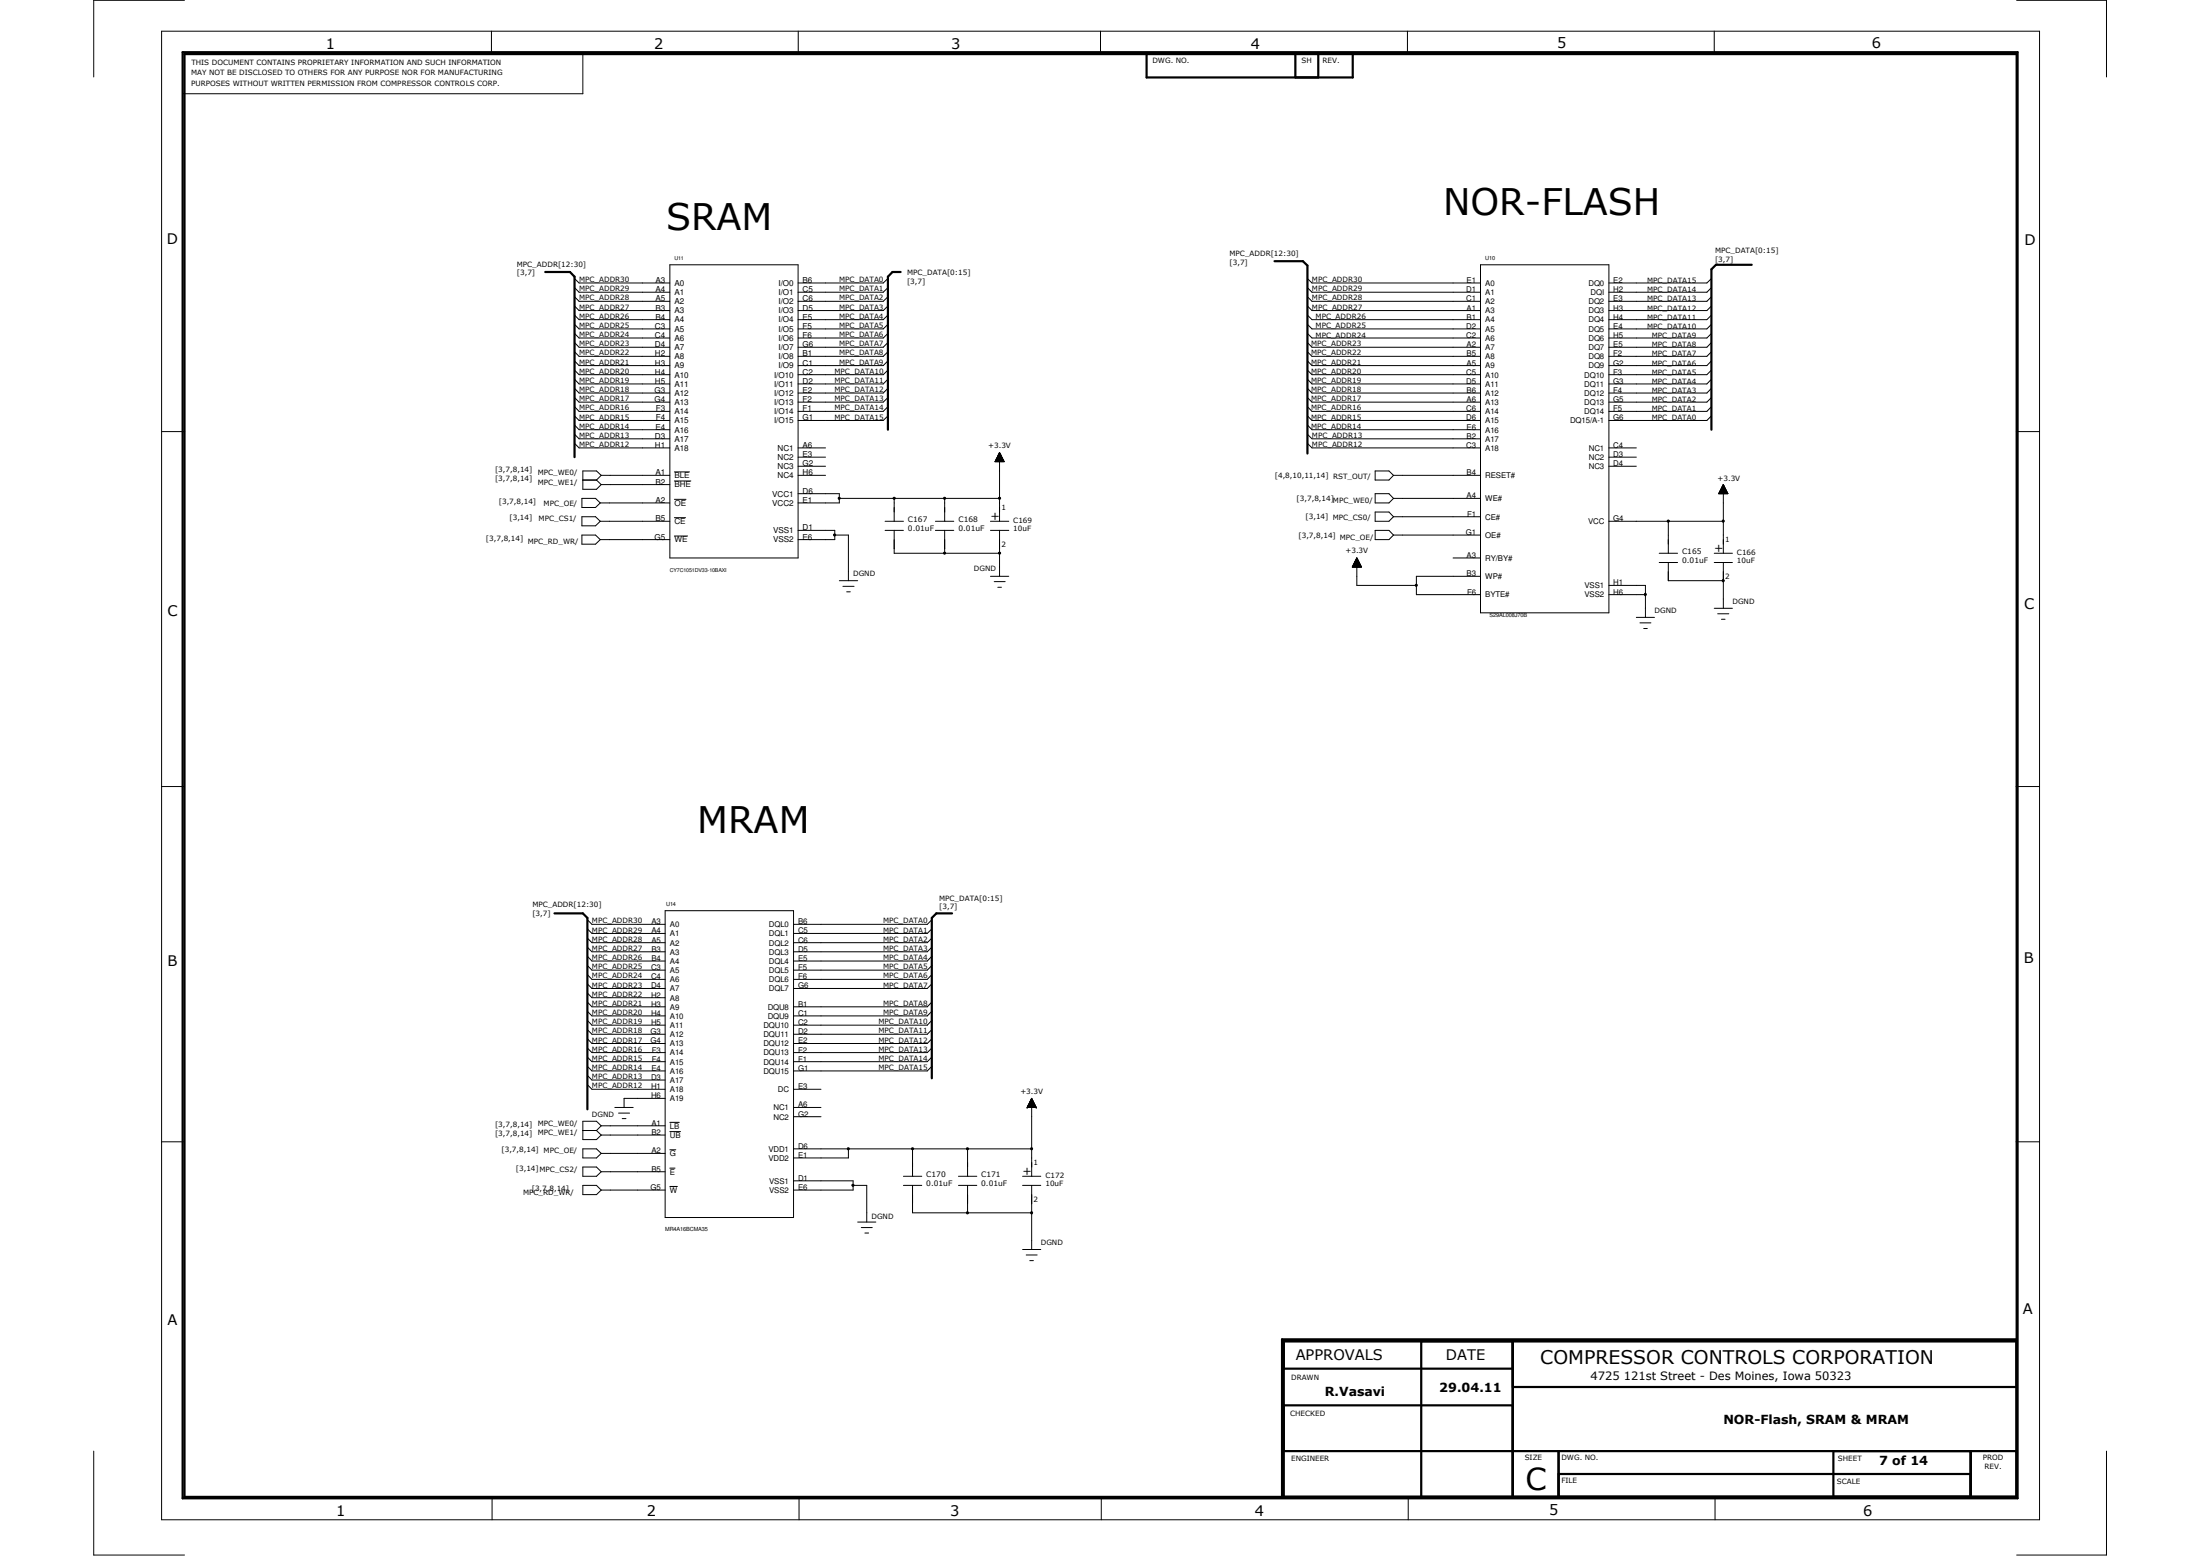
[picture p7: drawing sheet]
<svg xmlns="http://www.w3.org/2000/svg" width="594mm" height="420mm" viewBox="0 0 594 420" stroke-linecap="round" stroke-linejoin="round" font-family="sans-serif">
<g fill="none" stroke="#000" stroke-width=".27">
<path d="M43.6 8.4h507.1v402h-507.1zM49.8 .1h-24.5v20.7M132.7 8.4v6.2M164.4 14.6h-7v10.7h-108M215.6 8.4v6.2M297.2 8.4v6.2M380.1 8.4v6.2M462.9 8.4v6.2M544.6 .1h24.2v20.7M155.1 77.7l1.3 1.2h24.5M155.1 75.2l1.3 1.2h24.5M180.9 71.5h34.6v79.2h-34.6z"/>
<path d="M239.8 77.7l-1.3 1.2h-23M239.8 75.2l-1.3 1.2h-23M353.1 77.7l1.2 1.2h45.5M353.1 75.2l1.2 1.2h45.5M399.8 71.5h34.7v94h-34.7zM462.1 77.7l-1.2 1.2h-26.4M462.1 75.2l-1.2 1.2h-26.4M155.1 82.6l1.3 1.3h24.5M155.1 92.5l1.3 1.3h24.5M155.1 97.5l1.3 1.2h24.5M155.1 85.1l1.3 1.2h24.5M155.1 95l1.3 1.2h24.5"/>
<path d="M155.1 80.1l1.3 1.3h24.5M155.1 90l1.3 1.3h24.5M155.1 99.9l1.3 1.3h24.5M155.1 87.6l1.3 1.2h24.5M239.8 82.6l-1.3 1.3h-23M239.8 92.5l-1.3 1.3h-23M239.8 97.5l-1.3 1.2h-23M239.8 85.1l-1.3 1.2h-23M239.8 95l-1.3 1.2h-23M239.8 80.1l-1.3 1.3h-23M239.8 90l-1.3 1.3h-23M239.8 99.9l-1.3 1.3h-23"/>
<path d="M239.8 87.6l-1.3 1.2h-23M353.1 82.6l1.2 1.3h45.5M353.1 92.5l1.2 1.3h45.5M353.1 97.5l1.2 1.2h45.5M353.1 85.1l1.2 1.2h45.5M353.1 95l1.2 1.2h45.5M353.1 80.1l1.2 1.3h45.5M353.1 90l1.2 1.3h45.5M353.1 99.9l1.2 1.3h45.5M353.1 87.6l1.2 1.2h45.5M462.1 82.6l-1.2 1.3h-26.4M462.1 92.5l-1.2 1.3h-26.4"/>
<path d="M462.1 97.5l-1.2 1.2h-26.4M462.1 85.1l-1.2 1.2h-26.4M462.1 95l-1.2 1.2h-26.4M462.1 80.1l-1.2 1.3h-26.4M462.1 90l-1.2 1.3h-26.4M462.1 99.9l-1.2 1.3h-26.4M462.1 87.6l-1.2 1.2h-26.4M43.7 116.5h6.2M155.1 107.4l1.3 1.2h24.5M155.1 117.3l1.3 1.2h24.5M155.1 104.9l1.3 1.2h24.5M155.1 119.7l1.3 1.2h24.5"/>
<path d="M155.1 109.8l1.3 1.3h24.5M155.1 102.4l1.3 1.3h24.5M155.1 112.3l1.3 1.2h24.5M155.1 114.8l1.3 1.2h24.5M239.8 107.4l-1.3 1.2h-23M239.8 104.9l-1.3 1.2h-23M239.8 109.8l-1.3 1.3h-23M239.8 102.4l-1.3 1.3h-23M239.8 112.3l-1.3 1.2h-23M353.1 107.4l1.2 1.2h45.5M353.1 117.3l1.2 1.2h45.5M353.1 104.9l1.2 1.2h45.5"/>
<path d="M353.1 119.7l1.2 1.2h45.5M353.1 109.8l1.2 1.3h45.5M353.1 102.4l1.2 1.3h45.5M353.1 112.3l1.2 1.2h45.5M353.1 114.8l1.2 1.2h45.5M462.1 107.4l-1.2 1.2h-26.4M462.1 104.9l-1.2 1.2h-26.4M462.1 109.8l-1.2 1.3h-26.4M462.1 102.4l-1.2 1.3h-26.4M462.1 112.3l-1.2 1.2h-26.4M544.5 116.5h6.2M157.1 134.6h3.7l1.3 1.2-1.3 1.2h-3.7z"/>
<path d="M157.1 139.5h3.7l1.3 1.3-1.3 1.2h-3.7zM157.4 129.6h3.7M161.1 129.6l1.2 1.3M162.1 135.8h18.8M162.3 128.4l-1.2-1.2h-3.7v4.9h3.7l1.2-1.2M162.3 128.4h18.6M162.3 130.9h18.6M162.3 128.4l-1.2 1.2M182.1 127.4h4.1M182.1 134.8h3.1M182.1 129.9h4.5M182.1 139.8h3"/>
<path d="M215.5 128.4h7.4M215.5 120.9h7.4M215.5 123.4h7.4M215.5 125.9h7.4M215.5 133.3h11.1v2.5h-11.1M226.6 134.6h43.3M241.5 134.6v6.2M255.1 134.6v6.2M268.7 124.6h2.4M268.9 124.4h2.1M268.9 124.3v.4M268.9 124.3h2.1v.4"/>
<path d="M268.9 124.2h2M268.9 124.7l.1-.6h1.9v.6M269 124h1.8v.7M269 123.9v.8M269.1 123.9h1.7M269.1 123.8h1.6v.9M269.2 123.6h1.4v1.1M269.2 123.5v1.2M269.3 123.5h1.2M269.4 123.4h1.1M269.4 123.3v1.4M269.4 123.2h1v1.5"/>
<path d="M269.4 123.1v1.6M269.5 123.1h.9M269.5 123h.8v1.7M269.5 122.9v1.8M269.6 122.9h.7M269.6 122.9h.6M269.6 122.7v2M269.7 122.7h.5M269.7 122.6h.4M269.8 122.5h.2M269.8 122.3v2.4M269.9 122.3h.1"/>
<path d="M269.9 122.2v18.6M269.9 122.2l1.3 2.5h-2.5zM270 122.4v2.3M270.1 122.6h-.3l-.1 2.1M270.1 122.6v2.1M270.2 122.8v1.9M270.5 123.4v1.3M270.7 123.7h-1.5l-.1 1M271.1 124.5l-2.4 .2M271.1 124.6v.1M371.3 138.3h3.8l1.2 1.2-1.2 1.3h-3.8zM371.3 133.3h3.8l1.2 1.3-1.2 1.2h-3.8z"/>
<path d="M371.3 127.2h3.8l1.2 1.2-1.2 1.2h-3.8zM376.3 134.6h23.5M376.3 128.4h23.5M376.3 139.5h23.5M434.5 120.9h7.4M434.5 123.4h7.4M434.5 125.9h7.4M464.2 133.3h2.3M464.2 133.1h2.3M464.3 133.1h2.2v.2M464.3 133v.3M464.3 132.9h2.1"/>
<path d="M464.3 132.8h2v.5M464.3 132.8v.5M464.4 132.8h1.9M464.5 132.6h1.8v.7M464.5 132.6v.7M464.5 132.5h1.7M464.6 132.4h1.5v.9M464.6 132.4v.9M464.6 132.3h1.5M464.7 132.2h1.3v1.1M464.7 132.2v1.1M464.7 132.2h1.3"/>
<path d="M464.8 132h1.2v1.3M464.9 131.9h.9v1.4M464.9 131.7h.8v1.6M464.9 131.5v1.8M465 131.5h.7M465.1 131.4h.6v1.9M465.1 131.4v1.9M465.1 131.4h.5M465.2 131.2h.4v2.1M465.2 131.1v2.2M465.2 131.1h.3M465.2 131.1h.2v2.2"/>
<path d="M465.2 131v2.3M465.3 131h.1M465.4 130.9h.1M465.4 130.9v18.5M465.4 130.9l1.2 2.4h-2.5zM465.8 131.7h-.9v1.6M465.9 132h-1.1v1.3M157.1 144.5h3.7l1.3 1.2-1.3 1.2h-3.7zM162.1 140.8h18.8M162.1 145.7h18.8M182.1 144.7h3.6M215.5 143.2h9.9v2.5h-9.9"/>
<path d="M225.4 144.5h3.7v12.3M226.6 156.8h5M227.6 158.3h3M228.6 159.8h1M239 140.8h5M239 143.2h5M241.5 143.2v6.2h28.4M252.6 140.8h4.9M252.6 143.2h4.9M255.1 143.2v6.2M267.5 155.6h4.9M267.5 140.8h4.9"/>
<path d="M267.5 143.2h4.9M268.5 157.1h2.9M269.4 158.6h1M269.9 143.2v12.4M365.2 153.1h2.4M365.3 152.8h2.2v.3M365.3 152.8v.3M365.4 152.7h2M365.4 152.6h2v.5M365.4 152.6v.5M365.5 152.5h1.8M365.5 152.4h1.8v.7"/>
<path d="M365.5 152.4v.7M365.5 152.3h1.7M365.6 152.2h1.6v.9M365.6 152.2v.9M365.7 152.1h1.5M365.7 152.1h1.4v1M365.7 152v1.1M365.8 151.9h1.3M365.8 151.8h1.2v1.3M365.8 151.7v1.4M365.9 151.7h1M365.9 151.6h1v1.5"/>
<path d="M365.9 151.6v1.5M366 151.6h.9M366 151.4h.8v1.7M366.1 151.2h.6v1.9M366.2 151h.4v2.1M366.3 150.8h.2v2.3M366.3 150.7v2.4M366.3 150.7h.1M366.4 150.7h.1M366.4 150.7v7.4h16.1M366.4 150.7l1.3 2.4h-2.5zM366.6 151h-.3l-.1 2.1"/>
<path d="M366.6 151.1h-.4l-.1 2M366.8 151.3h-.8v1.8M371.3 143.2h3.8l1.2 1.3-1.2 1.2h-3.8zM376.3 144.5h23.5M392.4 150.7h7.4M399.8 155.6h-17.3v5h17.3M434.5 140.8h30.9M434.5 158.1h9.8v8.6M448 149.4h5M448 151.9h5M450.5 140.8v8.6M450.5 151.9v4.9h14.9"/>
<path d="M462.9 149.4h4.9M462.9 151.9h4.9M465.4 156.8h.1M465.4 151.9v12.4M434.5 160.6h9.8M441.9 166.7h4.9M442.8 168.2h3M443.9 169.7h.9M462.9 164.3h4.9M463.8 165.7h3M464.9 167.2h.9M43.6 212.4h6.2"/>
<path d="M544.4 212.4h6.3M158.6 248.4l1.2 1.2h19.8M158.6 250.8l1.2 1.3h19.8M158.6 253.3l1.2 1.3h19.8M158.6 255.8l1.2 1.2h19.8M158.6 258.2l1.2 1.3h19.8M179.6 245.9h34.7v82.9h-34.7zM251.6 248.4l-1.2 1.2h-36.1M251.6 250.8l-1.2 1.3h-36.1M251.6 253.3l-1.2 1.3h-36.1M251.6 255.8l-1.2 1.2h-36.1M251.6 258.2l-1.2 1.3h-36.1"/>
<path d="M158.6 260.7l1.2 1.3h19.8M158.6 278l1.2 1.3h19.8M158.6 268.1l1.2 1.3h19.8M158.6 270.6l1.2 1.3h19.8M158.6 273.1l1.2 1.2h19.8M158.6 275.5l1.2 1.3h19.8M158.6 263.2l1.2 1.3h19.8M158.6 265.7l1.2 1.2h19.8M251.6 260.7l-1.2 1.3h-36.1M251.6 278l-1.2 1.3h-36.1M251.6 270.6l-1.2 1.3h-36.1M251.6 273.1l-1.2 1.2h-36.1"/>
<path d="M251.6 275.5l-1.2 1.3h-36.1M251.6 263.2l-1.2 1.3h-36.1M251.6 265.7l-1.2 1.2h-36.1M158.6 288l1.2 1.2h19.8M158.6 283l1.2 1.2h19.8M158.6 285.5l1.2 1.2h19.8M158.6 280.5l1.2 1.3h19.8M158.6 292.9l1.2 1.2h19.8M158.6 290.4l1.2 1.2h19.8M166 299h5M179.6 296.6h-11.1v2.4M214.3 294.1h7.4"/>
<path d="M214.3 299h7.4M251.6 288l-1.2 1.2h-36.1M251.6 283l-1.2 1.2h-36.1M251.6 285.5l-1.2 1.2h-36.1M251.6 280.5l-1.2 1.3h-36.1M277.4 299h.1M277.4 299h2.4M277.4 299v-.1h2.3v.1M277.5 298.8h2.2M277.5 298.7h2.1v.3M277.5 298.6v.4M277.6 298.6h2"/>
<path d="M277.7 298.5h1.8v.5M277.7 298.4v.6M277.7 298.4h1.8M277.7 299v-.7h1.7v.7M277.8 298.2h1.6M277.9 299v-.9h1.4v.9M277.9 298h1.4M278 297.9h1.2v1.1M278 297.9v1.1M278 297.8h1.2M278 297.7h1.1v1.3M278.1 297.5h1v1.5"/>
<path d="M278.3 297.3h.6v1.7M278.3 297.1h.5v1.9M278.3 297v2M278.4 297h.4M278.4 296.9h.4v2.1M278.4 296.8v2.2M278.5 296.8h.2M278.5 296.7h.1M278.5 296.6v2.4M278.6 296.6h.1M278.6 296.6v21M278.6 296.6l-1.2 2.4"/>
<path d="M278.6 296.6l1.2 2.4M278.9 297.2h-.6v1.8M279 297.4h-.8l-.1 1.6M279.1 297.6h-1l-.1 1.4M279.8 299h.1M43.6 308.3h6.2M157.4 310.2h3.7l1.2 1.2-1.2 1.3h-3.7zM157.4 315.1h3.7l1.2 1.3-1.2 1.2h-3.7zM157.4 305.3h3.7M161.1 305.3l1.2 1.2M162.3 304l-1.2-1.2h-3.7v4.9h3.7l1.2-1.2M162.3 304h17.3"/>
<path d="M162.3 311.4h17.3M162.3 306.5h17.3M162.3 316.4h17.3M162.3 304l-1.2 1.3M167 300.6h3M168 302h1M180.9 303.1h2.5M180.9 310.5h1.6M180.9 305.6h2.9M180.9 315.4h1.4M214.3 318.9h16.1v2.5h-16.1M214.3 310.2h64.3"/>
<path d="M214.3 301.5h7.4M229.1 310.2v2.5h-14.8M244 317.6h4.9M246.4 310.2v7.4M258.8 317.6h5M261.3 310.2v7.4M276.1 317.6h4.9M544.4 308.3h6.3M157.4 320.1h3.7l1.2 1.3-1.2 1.2h-3.7zM162.3 321.4h17.3M180.9 320.4h2M230.4 320.1h3.7v9.9"/>
<path d="M231.6 330h4.9M232.6 331.5h2.9M233.5 333h1.1M244 320.1h4.9M246.4 320.1v7.4h32.2M258.8 320.1h5M261.3 320.1v7.4M276.1 320.1h4.9M276.1 337.4h4.9M277.1 338.9h3M278.6 320.1v17.3M278.1 340.4h1"/>
<path d="M25.3 391.8v28.1h24.5M568.8 391.8v28.1h-24.2M132.9 404.2v6.2M215.8 404.2v6.2M297.4 404.2v6.2M380.3 404.2v6.2M463.1 404.2v6.2"/>
<circle cx="226.6" cy="134.6" r=".29"/>
<circle cx="241.5" cy="134.6" r=".29"/>
<circle cx="255.1" cy="134.6" r=".29"/>
<circle cx="269.9" cy="134.6" r=".29"/>
<circle cx="225.4" cy="144.5" r=".29"/>
<circle cx="255.1" cy="149.4" r=".29"/>
<circle cx="269.9" cy="149.4" r=".29"/>
<circle cx="382.4" cy="158" r=".29"/>
<circle cx="450.5" cy="140.7" r=".3"/>
<circle cx="465.3" cy="140.7" r=".29"/>
<circle cx="465.3" cy="156.8" r=".29"/>
<circle cx="444.3" cy="160.5" r=".29"/>
<circle cx="229.1" cy="310.2" r=".29"/>
<circle cx="246.4" cy="310.2" r=".29"/>
<circle cx="261.2" cy="310.2" r=".29"/>
<circle cx="278.6" cy="310.2" r=".29"/>
<circle cx="230.3" cy="320.1" r=".29"/>
<circle cx="261.2" cy="327.5" r=".29"/>
<circle cx="278.6" cy="327.5" r=".29"/>
</g>
<g fill="none" stroke="#000" stroke-width=".59">
<path d="M49.3 14.1h495.5v390.5h-495.5zM49.8 14.6h494.8v389.6h-494.8zM309.6 14.4h55.7v6.5h-55.7zM349.8 14.4v6.5M356 14.4v6.5M147.2 73.4h6.7l1.2 1.3v48.7M243.2 73.4h-2.2l-1.2 1.3v41.3M344.2 70.5h7.6l1.3 1.2v50.8M473 71.5h-9.6l-1.3 1.2v43.3M149.7 246.6h7.7l1.2 1.3v51.7M257.1 246.6h-4.2l-1.3 1.3v43.3M346.7 369.6h61.8"/>
<path d="M346.7 379.5h61.8M383.8 362.2v42M408.5 362.2v42M408.5 374.5h136.1M544.6 362.2h-197.9v42M544.6 361.7h-198.4v42.5M346.7 391.8h197.9M420.9 391.8v12.4M420.9 398h111.3M495.1 391.8v12.4M532.2 391.8v12.4"/>
</g>
<g fill="#000">
<circle cx="226.6" cy="134.6" r=".29"/>
<circle cx="241.5" cy="134.6" r=".29"/>
<circle cx="255.1" cy="134.6" r=".29"/>
<circle cx="269.9" cy="134.6" r=".29"/>
<circle cx="225.4" cy="144.5" r=".29"/>
<circle cx="255.1" cy="149.4" r=".29"/>
<circle cx="269.9" cy="149.4" r=".29"/>
<circle cx="382.4" cy="158" r=".29"/>
<circle cx="450.5" cy="140.7" r=".3"/>
<circle cx="465.3" cy="140.7" r=".29"/>
<circle cx="465.3" cy="156.8" r=".29"/>
<circle cx="444.3" cy="160.5" r=".29"/>
<circle cx="229.1" cy="310.2" r=".29"/>
<circle cx="246.4" cy="310.2" r=".29"/>
<circle cx="261.2" cy="310.2" r=".29"/>
<circle cx="278.6" cy="310.2" r=".29"/>
<circle cx="230.3" cy="320.1" r=".29"/>
<circle cx="261.2" cy="327.5" r=".29"/>
<circle cx="278.6" cy="327.5" r=".29"/>
</g>
<g font-size="9.9">
<text x="389.7" y="58.1">NOR-FLASH</text>
<text x="179.9" y="62.1">SRAM</text>
<text x="188.3" y="224.9">MRAM</text>
</g>
<text font-size="8.2" x="412" y="402.4">C</text>
<text font-size="5.1" x="415.9" y="368.4">COMPRESSOR CONTROLS CORPORATION</text>
<g font-size="3.9">
<text x="88" y="13.1">1</text>
<text x="176.7" y="13.1">2</text>
<text x="256.8" y="13.1">3</text>
<text x="337.8" y="13.1">4</text>
<text x="420.5" y="12.9">5</text>
<text x="505.5" y="12.9">6</text>
<text x="45.1" y="65.8">D</text>
<text x="546.6" y="66.1">D</text>
<text x="45.2" y="166.4">C</text>
<text x="546.6" y="164.5">C</text>
<text x="45.2" y="260.8">B</text>
<text x="546.5" y="259.9">B</text>
<text x="45.2" y="357.7">A</text>
<text x="546.3" y="354.8">A</text>
<text x="349.9" y="367.3">APPROVALS</text>
<text x="390.4" y="367.1">DATE</text>
<text x="90.8" y="409.4">1</text>
<text x="174.7" y="409.4">2</text>
<text x="256.6" y="409.4">3</text>
<text x="338.8" y="409.2">4</text>
<text x="418.4" y="409.2">5</text>
<text x="503.1" y="409.4">6</text>
</g>
<g font-size="3.4">
<text x="357.8" y="377">R.Vasavi</text>
<text x="388.7" y="375.8">29.04.11</text>
<text x="465.4" y="384.4">NOR-Flash, SRAM &amp; MRAM</text>
<text x="507.4" y="395.6">7 of 14</text>
</g>
<g font-size="3.1">
<text x="267.5" y="140.5">+</text>
<text x="462.9" y="149.2">+</text>
<text x="276.1" y="317.4">+</text>
<text x="429.5" y="372.7">4725 121st Street - Des Moines, Iowa 50323</text>
</g>
<g font-size="2.2">
<text x="177" y="76.4">A3</text>
<text x="182.1" y="77.2">A0</text>
<text x="210.3" y="77.2">I/O0</text>
<text x="216.7" y="76.4">B6</text>
<text x="177" y="78.9">A4</text>
<text x="177" y="81.4">A5</text>
<text x="177" y="83.9">B3</text>
<text x="182.1" y="79.7">A1</text>
<text x="182.1" y="82.1">A2</text>
<text x="210.3" y="79.7">I/O1</text>
<text x="210.3" y="82.1">I/O2</text>
<text x="216.7" y="78.9">C5</text>
<text x="216.7" y="81.4">C6</text>
<text x="216.7" y="83.9">D5</text>
<text x="176.9" y="88.8">C3</text>
<text x="177" y="86.3">B4</text>
<text x="182.1" y="89.6">A5</text>
<text x="182.1" y="84.6">A3</text>
<text x="182.1" y="87.1">A4</text>
<text x="210.3" y="84.6">I/O3</text>
<text x="210.3" y="87.1">I/O4</text>
<text x="210.3" y="89.6">I/O5</text>
<text x="216.7" y="86.3">E5</text>
<text x="216.7" y="88.8">F5</text>
<text x="176.9" y="91.3">C4</text>
<text x="176.9" y="93.8">D4</text>
<text x="182.1" y="92">A6</text>
<text x="182.1" y="94.5">A7</text>
<text x="210.3" y="92">I/O6</text>
<text x="210.3" y="94.5">I/O7</text>
<text x="216.7" y="91.3">F6</text>
<text x="216.7" y="93.8">G6</text>
<text x="176.9" y="96.2">H2</text>
<text x="176.9" y="98.7">H3</text>
<text x="176.9" y="101.2">H4</text>
<text x="182.1" y="97">A8</text>
<text x="182.1" y="99.5">A9</text>
<text x="182.1" y="101.9">A10</text>
<text x="209.1" y="101.9">I/O10</text>
<text x="210.3" y="97">I/O8</text>
<text x="210.3" y="99.5">I/O9</text>
<text x="216.7" y="96.2">B1</text>
<text x="216.7" y="98.7">C1</text>
<text x="216.7" y="101.2">C2</text>
<text x="176.7" y="106.1">G3</text>
<text x="176.9" y="103.7">H5</text>
<text x="182.1" y="106.9">A12</text>
<text x="182.1" y="104.4">A11</text>
<text x="209.1" y="104.4">I/O11</text>
<text x="209.1" y="106.9">I/O12</text>
<text x="216.7" y="103.7">D2</text>
<text x="216.7" y="106.1">E2</text>
<text x="176.7" y="108.6">G4</text>
<text x="177.1" y="111.1">F3</text>
<text x="177.1" y="113.5">F4</text>
<text x="182.1" y="111.8">A14</text>
<text x="182.1" y="109.3">A13</text>
<text x="209.1" y="111.8">I/O14</text>
<text x="209.1" y="109.3">I/O13</text>
<text x="216.7" y="111.1">F1</text>
<text x="216.7" y="108.6">F2</text>
<text x="216.7" y="113.5">G1</text>
<text x="176.9" y="118.5">D3</text>
<text x="177" y="116">E4</text>
<text x="182.1" y="116.8">A16</text>
<text x="182.1" y="114.3">A15</text>
<text x="182.1" y="119.3">A17</text>
<text x="209.1" y="114.3">I/O15</text>
<text x="176.9" y="120.9">H1</text>
<text x="182.1" y="121.7">A18</text>
<text x="210" y="121.7">NC1</text>
<text x="210" y="124.2">NC2</text>
<text x="216.7" y="120.9">A6</text>
<text x="216.7" y="123.4">E3</text>
<text x="216.7" y="125.9">G2</text>
<text x="177" y="128.4">A1</text>
<text x="177" y="130.9">B2</text>
<text x="182.1" y="129.1">BLE</text>
<text x="182.1" y="131.6">BHE</text>
<text x="210" y="126.7">NC3</text>
<text x="210" y="129.1">NC4</text>
<text x="216.7" y="128.4">H6</text>
<text x="177" y="135.8">A2</text>
<text x="182.1" y="136.6">OE</text>
<text x="208.5" y="134.1">VCC1</text>
<text x="208.5" y="136.6">VCC2</text>
<text x="216.7" y="133.3">D6</text>
<text x="216.7" y="135.8">E1</text>
<text x="177" y="140.8">B5</text>
<text x="182.1" y="141.5">CE</text>
<text x="208.8" y="144">VSS1</text>
<text x="216.7" y="143.2">D1</text>
<text x="176.7" y="145.7">G5</text>
<text x="182.1" y="146.5">WE</text>
<text x="208.8" y="146.5">VSS2</text>
<text x="216.7" y="145.7">E6</text>
</g>
<g font-size="2.1">
<text x="396" y="76.4">E1</text>
<text x="401.1" y="77.2">A0</text>
<text x="429" y="77.2">DQ0</text>
<text x="435.6" y="76.4">E2</text>
<text x="395.9" y="81.4">C1</text>
<text x="395.9" y="78.9">D1</text>
<text x="396" y="83.9">A1</text>
<text x="401.1" y="82.1">A2</text>
<text x="401.1" y="79.7">A1</text>
<text x="429" y="82.1">DQ2</text>
<text x="429.5" y="79.7">DQI</text>
<text x="435.6" y="81.4">E3</text>
<text x="435.6" y="78.9">H2</text>
<text x="435.6" y="83.9">H3</text>
<text x="395.9" y="88.8">D2</text>
<text x="396" y="86.3">B1</text>
<text x="401.1" y="84.6">A3</text>
<text x="401.1" y="87.1">A4</text>
<text x="401.1" y="89.6">A5</text>
<text x="429" y="89.6">DQ5</text>
<text x="429" y="84.6">DQ3</text>
<text x="429" y="87.1">DQ4</text>
<text x="435.6" y="88.8">E4</text>
<text x="435.6" y="86.3">H4</text>
<text x="395.9" y="91.3">C2</text>
<text x="396" y="93.8">A2</text>
<text x="401.1" y="94.5">A7</text>
<text x="401.1" y="92">A6</text>
<text x="429" y="94.5">DQ7</text>
<text x="429" y="92">DQ6</text>
<text x="435.6" y="93.8">E5</text>
<text x="435.6" y="91.3">H5</text>
<text x="395.9" y="101.2">C5</text>
<text x="396" y="98.7">A5</text>
<text x="396" y="96.2">B5</text>
<text x="401.1" y="99.5">A9</text>
<text x="401.1" y="97">A8</text>
<text x="401.1" y="101.9">A10</text>
<text x="427.8" y="101.9">DQ10</text>
<text x="429" y="97">DQ8</text>
<text x="429" y="99.5">DQ9</text>
<text x="435.6" y="96.2">F2</text>
<text x="435.6" y="101.2">F3</text>
<text x="435.6" y="98.7">G2</text>
<text x="395.9" y="103.7">D5</text>
<text x="396" y="106.1">B6</text>
<text x="401.1" y="106.9">A12</text>
<text x="401.1" y="104.4">A11</text>
<text x="427.8" y="106.9">DQ12</text>
<text x="427.8" y="104.4">DQ11</text>
<text x="435.6" y="106.1">F4</text>
<text x="435.6" y="103.7">G3</text>
<text x="395.9" y="111.1">C6</text>
<text x="395.9" y="113.5">D6</text>
<text x="396" y="108.6">A6</text>
<text x="401.1" y="109.3">A13</text>
<text x="401.1" y="111.8">A14</text>
<text x="427.8" y="111.8">DQ14</text>
<text x="427.8" y="109.3">DQ13</text>
<text x="435.6" y="111.1">F5</text>
<text x="435.6" y="108.6">G5</text>
<text x="435.6" y="113.5">G6</text>
<text x="396" y="118.5">B2</text>
<text x="396" y="116">E6</text>
<text x="401.1" y="119.3">A17</text>
<text x="401.1" y="114.3">A15</text>
<text x="401.1" y="116.8">A16</text>
<text x="424" y="114.3">DQ15/A-1</text>
<text x="395.9" y="120.9">C3</text>
<text x="401.1" y="121.7">A18</text>
<text x="429.1" y="121.7">NC1</text>
<text x="429.1" y="124.2">NC2</text>
<text x="435.6" y="120.9">C4</text>
<text x="435.6" y="123.4">D3</text>
<text x="435.6" y="125.9">D4</text>
<text x="396" y="128.4">B4</text>
<text x="401.1" y="129.1">RESET#</text>
<text x="429.1" y="126.7">NC3</text>
<text x="396" y="134.6">A4</text>
<text x="401.1" y="135.3">WE#</text>
<text x="396.1" y="139.5">F1</text>
<text x="401.1" y="140.3">CE#</text>
<text x="428.8" y="141.5">VCC</text>
<text x="435.6" y="140.8">G4</text>
<text x="395.8" y="144.5">G1</text>
<text x="401.1" y="145.2">OE#</text>
<text x="396" y="150.7">A3</text>
<text x="396" y="155.6">B3</text>
<text x="401.1" y="151.4">RY/BY#</text>
<text x="396.1" y="160.6">F6</text>
<text x="401.1" y="156.4">WP#</text>
<text x="401.1" y="161.3">BYTE#</text>
<text x="427.9" y="158.8">VSS1</text>
<text x="427.9" y="161.3">VSS2</text>
<text x="435.6" y="158.1">H1</text>
<text x="435.6" y="160.6">H6</text>
<text x="175.9" y="249.6">A3</text>
<text x="180.9" y="250.4">A0</text>
<text x="207.6" y="250.4">DQL0</text>
<text x="215.5" y="249.6">B6</text>
<text x="175.9" y="252.1">A4</text>
<text x="175.9" y="254.6">A5</text>
<text x="175.9" y="257">B3</text>
<text x="180.9" y="252.8">A1</text>
<text x="180.9" y="255.3">A2</text>
<text x="180.9" y="257.8">A3</text>
<text x="207.6" y="252.8">DQL1</text>
<text x="207.6" y="255.3">DQL2</text>
<text x="207.6" y="257.8">DQL3</text>
<text x="215.5" y="252.1">C5</text>
<text x="215.5" y="254.6">C6</text>
<text x="215.5" y="257">D5</text>
<text x="175.8" y="262">C3</text>
<text x="175.9" y="259.5">B4</text>
<text x="180.9" y="260.3">A4</text>
<text x="180.9" y="262.7">A5</text>
<text x="207.6" y="260.3">DQL4</text>
<text x="207.6" y="262.7">DQL5</text>
<text x="215.5" y="259.5">E5</text>
<text x="215.5" y="262">F5</text>
<text x="175.8" y="269.4">H2</text>
<text x="175.8" y="264.5">C4</text>
<text x="175.8" y="266.9">D4</text>
<text x="180.9" y="265.2">A6</text>
<text x="180.9" y="267.7">A7</text>
<text x="207.6" y="265.2">DQL6</text>
<text x="207.6" y="267.7">DQL7</text>
<text x="215.5" y="264.5">F6</text>
<text x="215.5" y="266.9">G6</text>
<text x="175.8" y="271.9">H3</text>
<text x="175.8" y="274.3">H4</text>
<text x="180.9" y="270.2">A8</text>
<text x="180.9" y="272.6">A9</text>
<text x="180.9" y="275.1">A10</text>
<text x="207.3" y="272.6">DQU8</text>
<text x="207.3" y="275.1">DQU9</text>
<text x="215.5" y="271.9">B1</text>
<text x="215.5" y="274.3">C1</text>
<text x="175.7" y="279.3">G3</text>
<text x="175.7" y="281.8">G4</text>
<text x="175.8" y="276.8">H5</text>
<text x="180.9" y="280">A12</text>
<text x="180.9" y="277.6">A11</text>
<text x="206.2" y="277.6">DQU10</text>
<text x="206.2" y="280">DQU11</text>
<text x="215.5" y="276.8">C2</text>
<text x="215.5" y="279.3">D2</text>
<text x="215.5" y="281.8">E2</text>
<text x="176" y="284.2">F3</text>
<text x="176" y="286.7">F4</text>
<text x="180.9" y="285">A14</text>
<text x="180.9" y="287.4">A15</text>
<text x="180.9" y="282.5">A13</text>
<text x="206.2" y="282.5">DQU12</text>
<text x="206.2" y="287.4">DQU14</text>
<text x="206.2" y="285">DQU13</text>
<text x="215.5" y="286.7">F1</text>
<text x="215.5" y="284.2">F2</text>
<text x="175.8" y="291.6">D3</text>
<text x="175.9" y="289.2">E4</text>
<text x="180.9" y="289.9">A16</text>
<text x="180.9" y="292.4">A17</text>
<text x="206.2" y="289.9">DQU15</text>
<text x="215.5" y="289.2">G1</text>
<text x="175.8" y="294.1">H1</text>
<text x="175.8" y="296.6">H6</text>
<text x="180.9" y="294.9">A18</text>
<text x="180.9" y="297.3">A19</text>
<text x="208.9" y="299.8">NC1</text>
<text x="210.1" y="294.9">DC</text>
<text x="215.5" y="299">A6</text>
<text x="215.5" y="294.1">E3</text>
<text x="175.9" y="304">A1</text>
<text x="180.9" y="304.8">LB</text>
<text x="208.9" y="302.3">NC2</text>
<text x="215.5" y="301.5">G2</text>
<text x="175.9" y="311.4">A2</text>
<text x="175.9" y="306.5">B2</text>
<text x="180.9" y="307.3">UB</text>
<text x="207.5" y="311">VDD1</text>
<text x="215.5" y="310.2">D6</text>
<text x="175.9" y="316.4">B5</text>
<text x="180.9" y="312.2">G</text>
<text x="180.9" y="317.2">E</text>
<text x="207.5" y="313.4">VDD2</text>
<text x="215.5" y="312.7">E1</text>
<text x="175.7" y="321.4">G5</text>
<text x="180.9" y="322.1">W</text>
<text x="207.7" y="319.6">VSS1</text>
<text x="207.7" y="322.1">VSS2</text>
<text x="215.5" y="318.9">D1</text>
<text x="215.5" y="321.4">E6</text>
</g>
<g font-size="2">
<text x="51.7" y="17.6">THIS DOCUMENT CONTAINS PROPRIETARY INFORMATION AND SUCH INFORMATION</text>
<text x="311.2" y="16.9">DWG. NO.</text>
<text x="351.4" y="17">SH</text>
<text x="357.2" y="17">REV.</text>
<text x="51.6" y="20.3">MAY NOT BE DISCLOSED TO OTHERS FOR ANY PURPOSE NOR FOR MANUFACTURING</text>
<text x="51.6" y="23.3">PURPOSES WITHOUT WRITTEN PERMISSION FROM COMPRESSOR CONTROLS CORP.</text>
<text x="139.6" y="72">MPC_ADDR[12:30]</text>
<text x="332" y="71.6">[3,7]</text>
<text x="332" y="69.3">MPC_ADDR[12:30]</text>
<text x="463.1" y="70.7">[3,7]</text>
<text x="463.1" y="68.3">MPC_DATA[0:15]</text>
<text x="139.6" y="74.3">[3,7]</text>
<text x="156.4" y="76.2">MPC_ADDR30</text>
<text x="226.6" y="76.2">MPC_DATA0</text>
<text x="244.9" y="76.6">[3,7]</text>
<text x="244.9" y="74.2">MPC_DATA[0:15]</text>
<text x="354.3" y="76.2">MPC_ADDR30</text>
<text x="444.8" y="76.4">MPC_DATA15</text>
<text x="156.4" y="83.6">MPC_ADDR27</text>
<text x="156.4" y="81.1">MPC_ADDR28</text>
<text x="156.4" y="78.7">MPC_ADDR29</text>
<text x="226.6" y="78.7">MPC_DATA1</text>
<text x="226.6" y="81.1">MPC_DATA2</text>
<text x="226.6" y="83.6">MPC_DATA3</text>
<text x="354.3" y="78.7">MPC_ADDR29</text>
<text x="354.3" y="81.1">MPC_ADDR28</text>
<text x="354.3" y="83.6">MPC_ADDR27</text>
<text x="444.8" y="78.9">MPC_DATA14</text>
<text x="444.8" y="83.9">MPC_DATA12</text>
<text x="444.8" y="81.4">MPC_DATA13</text>
<text x="156.4" y="88.6">MPC_ADDR25</text>
<text x="156.4" y="86.1">MPC_ADDR26</text>
<text x="226.6" y="86.1">MPC_DATA4</text>
<text x="226.6" y="88.6">MPC_DATA5</text>
<text x="355.3" y="86.1">MPC_ADDR26</text>
<text x="355.3" y="88.6">MPC_ADDR25</text>
<text x="444.8" y="88.8">MPC_DATA10</text>
<text x="444.8" y="86.3">MPC_DATA11</text>
<text x="156.4" y="96">MPC_ADDR22</text>
<text x="156.4" y="93.5">MPC_ADDR23</text>
<text x="156.4" y="91">MPC_ADDR24</text>
<text x="226.6" y="91">MPC_DATA6</text>
<text x="226.6" y="93.5">MPC_DATA7</text>
<text x="226.6" y="96">MPC_DATA8</text>
<text x="354" y="96">MPC_ADDR22</text>
<text x="354" y="93.5">MPC_ADDR23</text>
<text x="355.3" y="91.3">MPC_ADDR24</text>
<text x="446" y="93.8">MPC_DATA8</text>
<text x="446" y="91.3">MPC_DATA9</text>
<text x="156.4" y="100.9">MPC_ADDR20</text>
<text x="156.4" y="98.5">MPC_ADDR21</text>
<text x="225.3" y="100.9">MPC_DATA10</text>
<text x="226.6" y="98.5">MPC_DATA9</text>
<text x="354" y="100.9">MPC_ADDR20</text>
<text x="354" y="98.5">MPC_ADDR21</text>
<text x="446" y="101.2">MPC_DATA5</text>
<text x="446" y="98.7">MPC_DATA6</text>
<text x="446" y="96.2">MPC_DATA7</text>
<text x="156.4" y="105.9">MPC_ADDR18</text>
<text x="156.4" y="103.4">MPC_ADDR19</text>
<text x="225.3" y="103.4">MPC_DATA11</text>
<text x="225.3" y="105.9">MPC_DATA12</text>
<text x="354" y="105.9">MPC_ADDR18</text>
<text x="354" y="103.4">MPC_ADDR19</text>
<text x="446" y="106.1">MPC_DATA3</text>
<text x="446" y="103.7">MPC_DATA4</text>
<text x="156.4" y="113.3">MPC_ADDR15</text>
<text x="156.4" y="110.8">MPC_ADDR16</text>
<text x="156.4" y="108.4">MPC_ADDR17</text>
<text x="225.3" y="108.4">MPC_DATA13</text>
<text x="225.3" y="110.8">MPC_DATA14</text>
<text x="225.3" y="113.3">MPC_DATA15</text>
<text x="354" y="113.3">MPC_ADDR15</text>
<text x="354" y="110.8">MPC_ADDR16</text>
<text x="354" y="108.4">MPC_ADDR17</text>
<text x="446" y="113.5">MPC_DATA0</text>
<text x="446" y="111.1">MPC_DATA1</text>
<text x="446" y="108.6">MPC_DATA2</text>
<text x="156.4" y="118.2">MPC_ADDR13</text>
<text x="156.4" y="115.8">MPC_ADDR14</text>
<text x="354" y="115.8">MPC_ADDR14</text>
<text x="354.3" y="118.2">MPC_ADDR13</text>
<text x="156.4" y="120.7">MPC_ADDR12</text>
<text x="266.9" y="120.9">+3.3V</text>
<text x="354.3" y="120.7">MPC_ADDR12</text>
<text x="133.7" y="127.4">[3,7,8,14]</text>
<text x="133.7" y="129.8">[3,7,8,14]</text>
<text x="145.2" y="128.4">MPC_WE0/</text>
<text x="145.2" y="130.9">MPC_WE1/</text>
<text x="344.2" y="129.1">[4,8,10,11,14] RST_OUT/</text>
<text x="463.8" y="129.9">+3.3V</text>
<text x="134.7" y="136.1">[3,7,8,14]</text>
<text x="146.8" y="136.6">MPC_OE/</text>
<text x="270.4" y="137.8">1</text>
<text x="350.1" y="135.3">[3,7,8,14]</text>
<text x="360" y="135.8">MPC_WE0/</text>
<text x="137.6" y="140.5">[3,14]</text>
<text x="145.5" y="140.8">MPC_CS1/</text>
<text x="245.2" y="141">C167</text>
<text x="245.2" y="143.3">0.01uF</text>
<text x="258.8" y="141">C168</text>
<text x="258.8" y="143.3">0.01uF</text>
<text x="273.6" y="141.3">C169</text>
<text x="273.6" y="143.5">10uF</text>
<text x="352.5" y="140.3">[3,14] MPC_CS0/</text>
<text x="131.2" y="146">[3,7,8,14]</text>
<text x="142.5" y="146.9">MPC_RD_WR/</text>
<text x="270.4" y="147.7">2</text>
<text x="350.6" y="145.2">[3,7,8,14]</text>
<text x="361.8" y="145.7">MPC_OE/</text>
<text x="363.3" y="149.4">+3.3V</text>
<text x="454.2" y="149.6">C165</text>
<text x="465.8" y="146.4">1</text>
<text x="469" y="149.9">C166</text>
<text x="230.4" y="155.6">DGND</text>
<text x="263" y="154.1">DGND</text>
<text x="454.2" y="151.9">0.01uF</text>
<text x="469" y="152.1">10uF</text>
<text x="465.8" y="156.3">2</text>
<text x="446.8" y="165.5">DGND</text>
<text x="467.8" y="163">DGND</text>
<text x="143.8" y="244.9">MPC_ADDR[12:30]</text>
<text x="253.6" y="245.5">[3,7]</text>
<text x="253.6" y="243.2">MPC_DATA[0:15]</text>
<text x="143.8" y="247.3">[3,7]</text>
<text x="159.8" y="251.8">MPC_ADDR29</text>
<text x="159.8" y="249.3">MPC_ADDR30</text>
<text x="238.5" y="249.3">MPC_DATA0</text>
<text x="238.5" y="251.8">MPC_DATA1</text>
<text x="159.8" y="256.8">MPC_ADDR27</text>
<text x="159.8" y="254.3">MPC_ADDR28</text>
<text x="238.5" y="254.3">MPC_DATA2</text>
<text x="238.5" y="256.8">MPC_DATA3</text>
<text x="159.8" y="261.7">MPC_ADDR25</text>
<text x="159.8" y="259.2">MPC_ADDR26</text>
<text x="238.5" y="259.2">MPC_DATA4</text>
<text x="238.5" y="261.7">MPC_DATA5</text>
<text x="159.8" y="269.2">MPC_ADDR22</text>
<text x="159.8" y="266.7">MPC_ADDR23</text>
<text x="159.8" y="264.2">MPC_ADDR24</text>
<text x="238.5" y="264.2">MPC_DATA6</text>
<text x="238.5" y="266.7">MPC_DATA7</text>
<text x="159.8" y="274.1">MPC_ADDR20</text>
<text x="159.8" y="271.6">MPC_ADDR21</text>
<text x="238.5" y="271.6">MPC_DATA8</text>
<text x="238.5" y="274.1">MPC_DATA9</text>
<text x="159.8" y="281.5">MPC_ADDR17</text>
<text x="159.8" y="279.1">MPC_ADDR18</text>
<text x="159.8" y="276.6">MPC_ADDR19</text>
<text x="237.2" y="276.6">MPC_DATA10</text>
<text x="237.2" y="279.1">MPC_DATA11</text>
<text x="237.2" y="281.5">MPC_DATA12</text>
<text x="159.8" y="286.5">MPC_ADDR15</text>
<text x="159.8" y="284">MPC_ADDR16</text>
<text x="237.2" y="284">MPC_DATA13</text>
<text x="237.2" y="286.5">MPC_DATA14</text>
<text x="159.8" y="293.9">MPC_ADDR12</text>
<text x="159.8" y="291.4">MPC_ADDR13</text>
<text x="159.8" y="288.9">MPC_ADDR14</text>
<text x="237.2" y="288.9">MPC_DATA15</text>
<text x="275.5" y="295.4">+3.3V</text>
<text x="133.7" y="304.2">[3,7,8,14]</text>
<text x="145.2" y="304">MPC_WE0/</text>
<text x="159.8" y="301.5">DGND</text>
<text x="133.7" y="306.7">[3,7,8,14]</text>
<text x="135.4" y="311.2">[3,7,8,14] MPC_OE/</text>
<text x="145.2" y="306.5">MPC_WE1/</text>
<text x="139.3" y="316.1">[3,14]MPC_CS2/</text>
<text x="250.1" y="317.9">C170</text>
<text x="265" y="317.9">C171</text>
<text x="279.1" y="314.7">1</text>
<text x="141.3" y="322.6">MPC_RD_WR/</text>
<text x="143.6" y="321.6">[3,7,8,14]</text>
<text x="250.1" y="320.1">0.01uF</text>
<text x="265" y="320.1">0.01uF</text>
<text x="282.3" y="318.1">C172</text>
<text x="282.3" y="320.3">10uF</text>
<text x="235.3" y="329.3">DGND</text>
<text x="279.1" y="324.5">2</text>
<text x="281" y="336.2">DGND</text>
<text x="348.7" y="372.5">DRAWN</text>
<text x="348.4" y="382.4">CHECKED</text>
<text x="348.7" y="394.5">ENGINEER</text>
<text x="411.7" y="394.3">SIZE</text>
<text x="421.6" y="394.3">DWG. NO.</text>
<text x="496.3" y="394.5">SHEET</text>
<text x="535.4" y="394.3">PROD</text>
<text x="421.6" y="400.5">FILE</text>
<text x="496.1" y="400.7">SCALE</text>
<text x="535.9" y="396.8">REV.</text>
</g>
<g font-size="1.5">
<text x="401.1" y="70.3">U10</text>
<text x="402.2" y="166.7">S29AL008J70B</text>
<text x="179.9" y="244.6">U14</text>
<text x="179.6" y="332.4">MR4A16BCMA35</text>
</g>
<g font-size="1.4">
<text x="182.1" y="70.3">U11</text>
<text x="180.9" y="154.3">CY7C1051DV33-10BAXI</text>
</g>
</svg>
